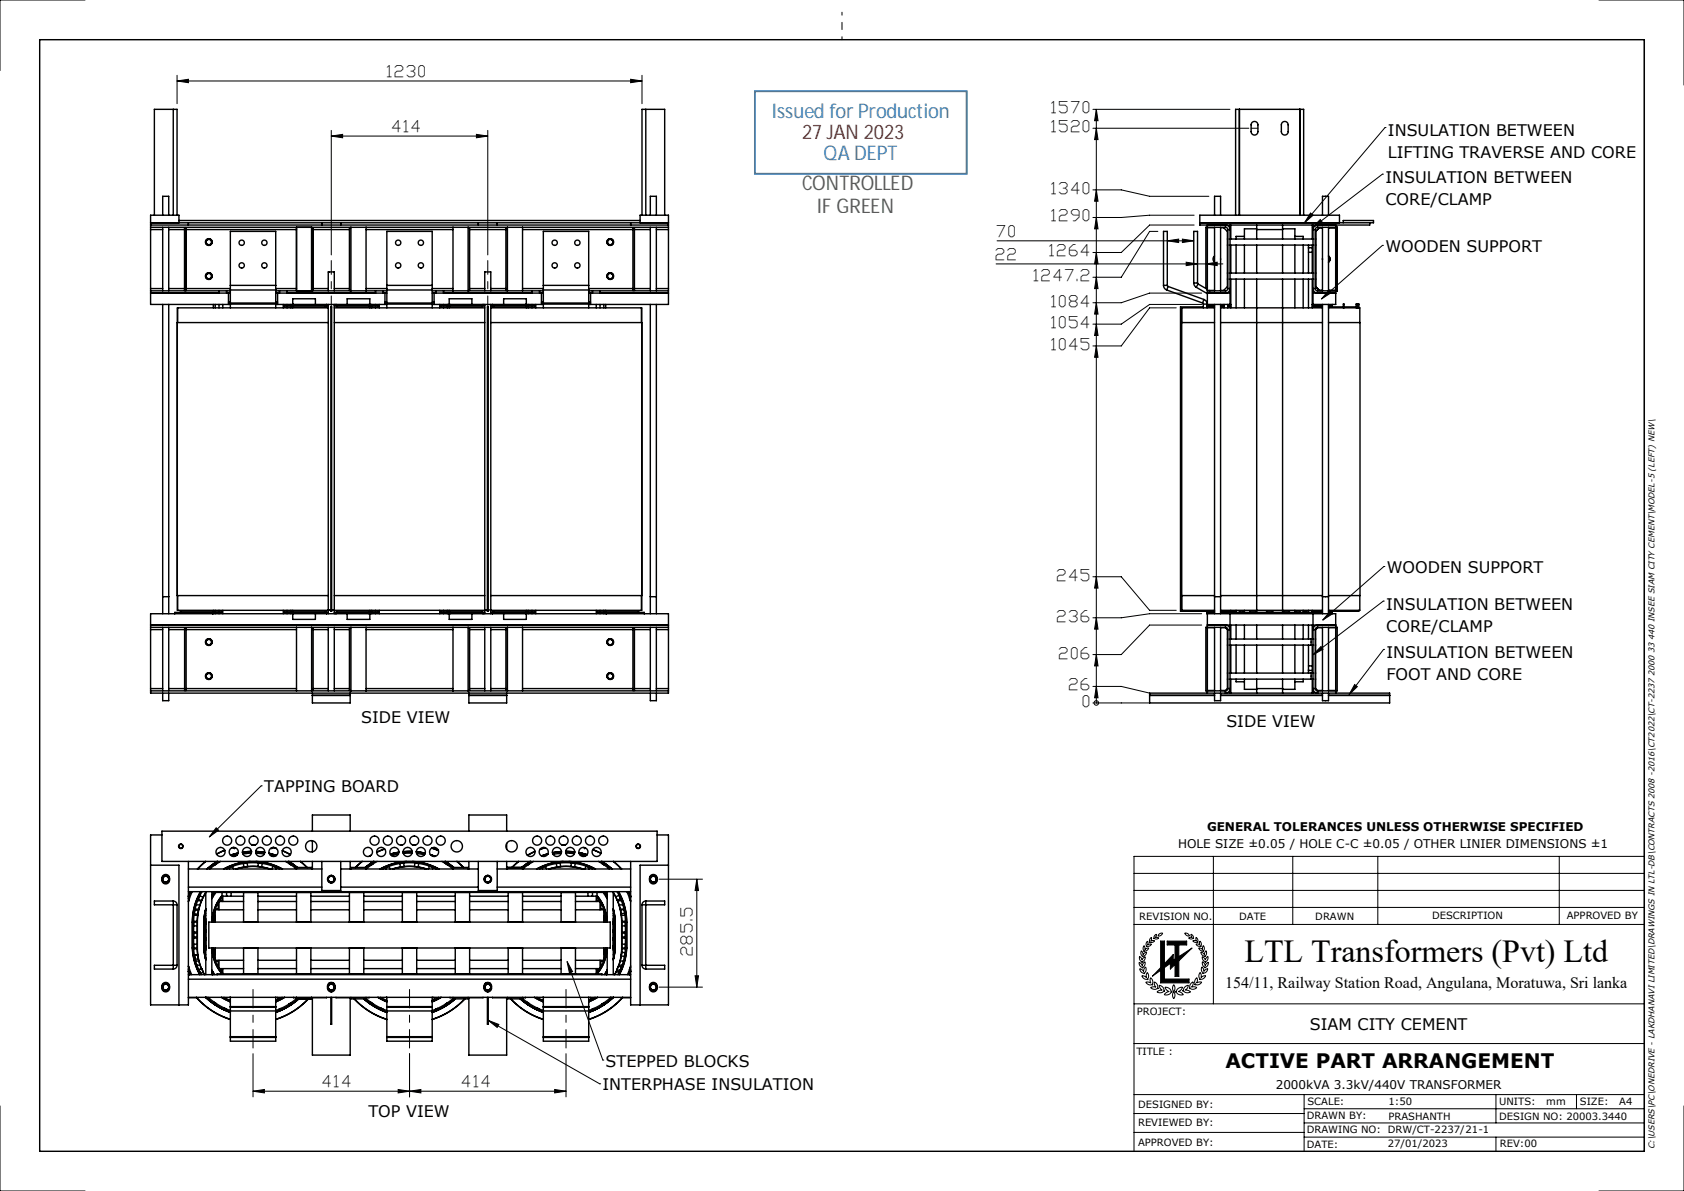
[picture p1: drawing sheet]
<svg xmlns="http://www.w3.org/2000/svg" width="297mm" height="210mm" viewBox="0 0 297 210" stroke-linecap="round" stroke-linejoin="round" font-family="sans-serif">
<g fill="none" stroke="#000" stroke-width=".18">
<path d="M15 0h-15v12.4M31.2 14.3l2-.3v.6zM31.2 13.3v5M31.2 14.3h82M111.2 14l2 .3-2 .3zM113.2 13.3v5M192.8 19.3h24.1M193.4 19.3l.3 2h-.6zM193.4 19.3v104.6M282 0h15v15M290 7v196M58.4 24l2-.3v.6z"/>
<path d="M58.4 23v21.9M58.4 24h27.6M84 23.7l2 .3-2 .3zM86 23v21.9M192.8 33.5h5l5 1.1h10.4M192.8 22.6h27.5M193.4 38.3l.3 2h-.6zM193.4 33.5l.3 2h-.6zM193.4 22.6l.3 2h-.6zM210.6 39.7h-7.8l-5 4.8h-5M210.6 37.9h-7.8l-5 .4h-5M231.1 37.6l.5 .3-1.5 1.4z"/>
<path d="M232.8 38.7l.4 .5-1.8 1zM243.8 30.7h.1M243.8 30.7l-12.4 9.5M244.3 22.5h.1M244.3 22.5l-14.2 16.8M175.7 46.5h40M175.9 42.5h34.6M193.4 57.2l.3 2h-.6zM193.4 53.4l.3 2h-.6zM193.4 48.9l.3 2h-.6zM193.4 44.5l.3 2h-.6zM204.2 40.8h-1.4l-5 8.1h-5"/>
<path d="M205.9 42.5l2-.3v.6zM207.4 54.3h-4.6l-5 6.7h-5M208.5 42.2l2 .3-2 .3zM209.2 46.2l2 .3-2 .3zM211.9 53.7h-9.1l-5 3.5h-5M211.9 51.7h-9.1l-5 1.7h-5M212.7 46.5l2-.3v.6zM234.4 51.2l.4 .4-1.7 1.1zM243.8 43.3h.1M243.8 43.3l-10.7 9.4M193.4 61l.3 2h-.6zM244.1 99.9h.1"/>
<path d="M244.1 99.9l-10.8 9.4M192.8 101.7h5l5 5.9h4.6M193.4 115.4l.3 2h-.6zM193.4 108.9l.3 2h-.6zM193.4 101.7l.3 2h-.6zM211.9 110.2h-9.1l-5 5.2h-5M211.9 108.2h-9.1l-5 .7h-5M233 114l.3 .5-1.7 .9zM234.6 107.8l.4 .4-1.7 1.1zM244 106h.1M244 106l-12.4 9.4M244 114.5h.1"/>
<path d="M244 114.5l-6.1 8M46.1 138.6h.1M46.1 138.6l-9.2 9M192.8 121h5l5 1.2M192.8 123.9h10M193.4 121l.3 2h-.6zM193.4 123.9h.1M238.9 120.7l.5 .4-1.5 1.4zM38.1 146l.4 .4-1.6 1.2zM116.2 155h7.7M122.9 155l.3 2h-.6zM122.9 155v19.1"/>
<path d="M200 157h90M200 154h90M214 151v26M228 151v12M243 151v12M275 151v12M290 151h-90v52M86.1 179.9l1.9 .7-.3 .6zM86.1 179.9l19.7 11.2M100 169.6l1 1.7-.6 .2zM100 169.6l6.3 17.3M116.2 174.1h7.7"/>
<path d="M122.6 172.1h.6l-.3 2zM200 177h90M200 163h90M200 160h90M200.9 169.7l.6 .6 .1-.4 .3-.3a.94 .94 0 0 1-.4 1.1 .97 .97 0 0 1-.6-1zM201 168.6l.4 .7 .2-.4 .4-.2a.9 .9 0 0 1-.6 .9 .93 .93 0 0 1-.4-1zM201 170.8l.4 .2 .3 .3 .1-.4 .2-.4a.97 .97 0 0 1-.2 1.2 1.01 1.01 0 0 1-.8-.9zM201.3 167.6l.3 .7 .3-.3 .3-.1a.86 .86 0 0 1-.7 .8 .89 .89 0 0 1-.2-1.1zM201.4 172l.4 .1 .4 .3v-.5l.1-.4a1.01 1.01 0 0 1 .1 1.2 1.05 1.05 0 0 1-1-.7zM201.8 166.7l.1 .7 .3-.2h.4a.82 .82 0 0 1-.9 .5 .86 .86 0 0 1 .1-1zM202.1 173.2h.4l.5 .1-.2-.4 .1-.5a1.05 1.05 0 0 1 .3 1.3l-.1-.1a.81 .81 0 0 1-1-.4zM202.3 166l.2 .2-.1 .4 .3-.1h.4a.79 .79 0 0 1-.9 .4l-.1-.5z"/>
<path d="M203 165.4l.1-.1-.1 .6h.6a.47 .47 0 0 1-.8 .2l-.1-.4zM203.5 165.4a.45 .45 0 0 0 .8 0l-.6-.1 .3-.6a.55 .55 0 0 0-.5 .7M203.6 173.1a1.08 1.08 0 0 1 .6 1.2h-.1a.84 .84 0 0 1-1.2-.2l.5-.1 .5 .1-.3-.5zM204.4 164.7l.7-.2a.69 .69 0 0 1-.9 .5zM204.4 173.7a1.12 1.12 0 0 1 1 1.1l-.1-.1a.87 .87 0 0 1-1.3 .2l.5-.3h.5l-.4-.4zM204.7 165.9h.7v4l1.5-1.6v1l.3-.2v-2.5h-1.3v-.7h3.4v.7h-1.4v2.1l2.3-1.5-2.3 2.2v2.8h-.7v-2.1l-.8 .8v-1l-1 .7v2h4.3v.7h-5v-2.2l-1.4 1 1.4-1.5zM205.5 174.1a.92 .92 0 0 1 1 .7h.2a1.04 1.04 0 0 1-1.4 .6l.4-.4 .5-.2a1.13 1.13 0 0 1-.7-.7zM207 173.6a1 1 0 0 1 0 1.3 1 1 0 0 1 0-1.3zM207 174.9a1 1 0 0 1 0 1.2 1 1 0 0 1 0-1.2zM207.7 174.4l.4-.3h.5a1.13 1.13 0 0 1-.8 .7l.5 .2 .4 .4a1.04 1.04 0 0 1-1.3-.6h.1zM208.9 164.5a.64 .64 0 0 1 .8 .5l-.4-.1zM209 174l.6-.3-.2 .5-.4 .4h.5l.5 .3a.87 .87 0 0 1-1.2-.2l-.2 .1v-.2h.1l.1-.3z"/>
<path d="M210 164.7a.62 .62 0 0 1 .5 .8l-.1-.1a.45 .45 0 0 1-.7 0l.6-.1zM210.1 173.4l.3-.3v.5l-.3 .5 .5-.1 .5 .1a.95 .95 0 0 1-1.3 .1zM210.9 166.5h.4l.3 .1v-.7a.69 .69 0 0 1 .1 1v-.1a.61 .61 0 0 1-.8-.3zM210.9 165.3a.66 .66 0 0 1 .3 .9l-.1-.1a.47 .47 0 0 1-.7-.2h.6zM211 172.5l.1-.1 .1 .3-.2 .6 .5-.1h.4a.91 .91 0 0 1-1.2 .4l.1-.1-.1-.5zM211.4 167.1l.4 .1 .3 .2 .1-.7a.72 .72 0 0 1 0 1h-.1a.64 .64 0 0 1-.7-.6zM211.7 171.5l.2 .4-.1 .5 .4-.3 .4-.1a.88 .88 0 0 1-1 .7v-.1a.78 .78 0 0 1 .1-1.1zM211.8 167.9l.4 .1 .2 .3 .3-.7a.75 .75 0 0 1-.3 1.1v-.1a.67 .67 0 0 1-.6-.7zM212 170.5l.2 .3 .1 .5 .3-.3 .4-.2a.85 .85 0 0 1-.9 .8l.1-.1a.75 .75 0 0 1-.2-1zM212 168.7l.4 .2 .2 .4 .4-.7a.78 .78 0 0 1-.5 1v-.1a.7 .7 0 0 1-.5-.8zM212.1 169.6l.3 .3 .1 .4 .6-.6a.82 .82 0 0 1-.7 .9l.1-.1a.73 .73 0 0 1-.4-.9zM0 195v15h15"/>
<path d="M44.6 192.4l2-.3v.6zM44.6 192.4h55.2M44.6 185.8v7.6M70.2 192.1l2 .3-2 .3zM72.2 185.8v7.6M72.2 192.4l2-.3v.6zM97.8 192.1l2 .3-2 .3zM99.8 185.8v7.6M105.8 191.1h.1M106.3 186.9h.1M200 196.3h30M200 199.7h30"/>
<path d="M200 193h90M200 184h90M230 198h60M230 193v10M230 195.5h60M263.8 193v5M278 193v2.5M297 195v15h-15M230 200.5h60M263.8 200.5v2.5"/>
<circle cx="193.4" cy="123.9" r=".4"/>
</g>
<path d="M148.5 7v-4.8" fill="none" stroke="#000" stroke-width=".18" stroke-dasharray="15.2 1.3 1.3 1.3" stroke-dashoffset="14.7"/>
<g fill="none" stroke="#000" stroke-width=".25">
<path d="M7 7h283v196h-283zM30.6 19.3h.6v18.6M30.6 19.3h-3.4v18.6M30.6 19.3v18.6M113.9 19.3h-.7v18.6M113.9 19.3v18.6M113.9 19.3h3.3v18.6M218.6 19.3h.1M218.6 19.3v18.6M26.6 39.3h91.3M26.6 39.7h91.3M28.7 37.9v-3.3h1.1v3.3"/>
<path d="M31.6 39.3v-1.4h-5v2.2M31.6 38.9h81.3M33.2 39.3v.4M56.8 39.3v.4M60.1 39.3v.4M84.4 39.3v.4M87.7 39.3v.4M111.2 39.3v.4M112.9 39.3v-1.4h5v2.2M114.7 37.9v-3.3h1.1v3.3M211.6 39.3h30.6v-.4h-5.3v.4M212.9 39.7v11.5h1.3"/>
<path d="M214.2 37.9v-3.3h1.1v3.3M216.9 39.7v14M217.1 39.7v2.4M217.9 37.9v-18.6h12v18.6M220.9 21.6a.6 .6 0 0 1 .6-.1 .6 .6 0 0 1 .4 .5v1.2a.6 .6 0 0 1-.6 .6 .6 .6 0 0 1-.6-.6v-1.3zM221.6 39.7v2.4M226.2 21.6a.6 .6 0 0 1 .6-.1 .6 .6 0 0 1 .4 .5v1.2a.6 .6 0 0 1-.6 .6 .6 .6 0 0 1-.6-.6v-1.3zM226.2 39.7v2.4M229.3 37.9v-18.6v18.6M231.4 39.7v2.4M231.6 39.7v14M233.2 37.9v-3.3h1.1v3.3"/>
<path d="M235.6 39.7v14h-4.2M236.2 39.3v-1.4h-24.6v1.8h30v-.4M26.6 50.9v.4M26.6 40.1v.4M26.6 51.3v2.4h14M26.6 40.5v10.4M26.6 51.3h14M26.6 51.7h14M26.6 40.1h91.3M26.6 50.9h2.1M26.6 40.5h2.1M28.7 53.7v54.5"/>
<path d="M28.7 40.1v11.2M29.8 40.1v11.2M29.8 50.9h2.8M29.8 40.5h2.8M29.8 53.7v54.5M31.3 56.9v48.1M31.3 56.9h.1M31.3 56.9h26.6M31.3 54.3v2.6M31.3 54.3h.1M31.3 54.3h26.6M32.6 40.1h.2v11.1h-.2z"/>
<path d="M32.8 50.9h7.8M32.8 40.5h19.5M37.6 53.7v.6M38 53.7v.6M38.6 51.3v.4M38.6 53.7v.6M39.3 53.7v.6M40 51.3v.4M40.3 51.7v2M40.3 53.3h.3M40.6 50.3v.8M40.6 53.4v.2"/>
<path d="M40.6 50.3h8M40.6 50.3v-9.5h8v9.5M40.6 51.1h8M40.6 53.4h8M40.6 53.6h8M40.6 51.1v2.3M40.6 53.6v.7M48.6 50.3v.8M48.6 53.4v.2M48.6 53.7h19.6M48.6 51.1v2.3M48.6 53.6v.7"/>
<path d="M48.6 51.3h19.6M48.6 51.7h19.6M48.6 53.3h.4M48.6 50.9h3.7M49 51.7v2M49.3 51.3v.4M50 53.7v.6M50.6 51.3v.4M50.6 53.7v.2M50.6 54.2v.1M51.3 53.7v.2M51.3 54.2v.1"/>
<path d="M51.6 54.2v.1M51.8 53.7v.2M52.3 40.1v11.2M55 40.1v11.2M55 40.1h.2v11.1h-.2M55.2 50.9h2.7M55.2 40.5h6.4M55.6 53.7v-1h-4v1.2M57.4 53.9v.3h-7.3v-.3h7.8M57.6 53.7v.2M57.9 53.7v54.5M57.9 51.3v-3.4h1.1v3.4"/>
<path d="M58.4 54.1h.1v53.7h-.1zM59 50.9h2.6M59 56.9h26.5M59 54.3h26.5M59 53.7v54.5M59 53.9h7.8v.3h-7.4v-.3M59.3 53.7v.2M61.2 53.7v-1h4v1.2M61.9 40.1v11.2M61.9 40.1h-.3v11.1h.3M64.6 40.1v11.2M64.6 50.9h3.6"/>
<path d="M64.6 40.5h15.3M65.1 53.7v.2M65.2 54.2v.1M65.6 53.7v.2M65.6 54.2v.1M66.2 51.3v.4M66.2 53.7v.2M66.2 54.2v.1M66.9 53.7v.6M67.6 51.3v.4M67.9 51.7v2M67.9 53.3h.3"/>
<path d="M68.2 50.3v.8M68.2 53.4v.2M68.2 50.3h8M68.2 50.3v-9.5h8v9.5M68.2 51.1v2.3M68.2 53.6v.7M68.2 51.1h8M68.2 53.4h8M68.2 53.6h8M76.2 50.3v.8M76.2 53.4v.2M76.2 53.7h19.6"/>
<path d="M76.2 51.1v2.3M76.2 53.6v.7M76.2 51.3h19.6M76.2 51.7h19.6M76.2 53.3h.4M76.2 50.9h3.7M76.6 51.7v2M76.9 51.3v.4M77.6 53.7v.6M78.2 51.3v.4M78.2 53.7v.2M78.2 54.2v.1"/>
<path d="M78.9 53.7v.2M78.9 54.2v.1M79.2 54.2v.1M79.4 53.7v.2M79.9 40.1v11.2M82.6 40.1h.2v11.1h-.2M82.6 40.1v11.2M82.8 50.9h2.7M82.8 40.5h6.4M83.2 53.7v-1h-4v1.2M85 53.9v.3h-7.3v-.3h7.8M85.2 53.7v.2"/>
<path d="M85.5 53.7v54.5M85.5 51.3v-3.4h1.1v3.4M86 54.1h.1v53.7h-.1zM86.6 50.9h2.6M86.6 56.9h26.6M86.6 54.3h26.5M86.6 53.7v54.5M86.6 53.9h7.8v.3h-7.4v-.3M86.9 53.7v.2M88.8 53.7v-1h4v1.2M89.5 40.1h-.3v11.1h.3M89.5 40.1v11.2"/>
<path d="M92.2 40.1v11.2M92.2 50.9h3.6M92.2 40.5h19.4M92.7 53.7v.2M92.8 54.2v.1M93.2 53.7v.2M93.2 54.2v.1M93.8 51.3v.4M93.8 53.7v.2M93.8 54.2v.1M94.5 53.7v.6M95.2 51.3v.4"/>
<path d="M95.5 51.7v2M95.5 53.3h.3M95.8 50.3v.8M95.8 53.4v.2M95.8 50.3h8M95.8 50.3v-9.5h8v9.5M95.8 51.1h8M95.8 53.4h8M95.8 53.6h8M95.8 51.1v2.3M95.8 53.6v.7M103.8 50.3v.8"/>
<path d="M103.8 53.4v.2M103.8 51.1v2.3M103.8 53.6v.7M103.8 51.3h14.1M103.8 51.7h14.1M103.8 53.3h.4M103.8 50.9h7.8M104.2 51.7v2M104.5 51.3v.4M105.2 53.7v.6M105.8 51.3v.4M105.8 53.7v.6"/>
<path d="M106.5 53.7v.6M106.8 53.7v.6M111.6 40.1h.3v11.1h-.3zM111.9 50.9h2.8M111.9 40.5h2.8M113.1 54.3v2.6M113.1 54.3h.1M113.2 56.9v48.1M113.2 56.9h.1M114.7 53.7v54.5M114.7 40.1v11.2M115.8 40.1v11.2"/>
<path d="M115.8 50.9h2.1M115.8 40.5h2.1M115.8 53.7v54.5M117.9 50.9v.4M117.9 40.1v.4M117.9 51.3v2.4h-14.1M117.9 40.5v10.4M205.2 50.3a.87 .87 0 0 0 .6 .8M205.2 50.3h.7M205.2 50.3v-9.5h.7v9.5M205.8 51.1l6.3 2.3M205.9 50.3l.1 .2"/>
<path d="M206 50.5l-.2 .6M206 50.5l6.3 2.3M210.5 49.9l.2 .4 .3 .4M210.5 49.9v-9.1h.7v9.1M210.5 49.9h.7M211 50.7l1.9 1.1M211.2 49.9l.1 .2M211.3 50.1l-.3 .6M211.3 50.1l1.6 .9M212.1 53.4l.1 .2M212.2 54.1h-4v53.7h6M212.2 53.6h.7"/>
<path d="M212.2 53.6v.7M212.3 52.8a.87 .87 0 0 1 .6 .8M212.3 52.8l-.2 .6M212.9 53.7h4.2M212.9 54.1h1.3M212.9 53.9h1.3M212.9 53.6v.7M212.9 51.7h4M212.9 40.1h1.3M213.3 51.2l.1 .1M214.2 56.9h-5.8v48.1h5.8M214.2 54.3h-5.8v2.6"/>
<path d="M214.2 53.7v54.5M214.2 45.1a.67 .67 0 0 0 0 1.1M214.2 40.1v11.2M215.3 45.6v.1M215.3 40.1h.5l.7 .7v9.7l-.7 .7h-.5M215.3 40.1v11.2M215.3 56.9h17.9M215.3 54.3h17.9M215.3 54.1h.6M215.3 53.9h.6M215.3 53.7v54.5M215.9 53.7v.6"/>
<path d="M216.1 40.1v-.4a.8 .8 0 0 1 .8 .8h-.4M216.1 40.1l.3 .1 .1 .3M216.1 51.3h-3.2v2.4M216.1 40.1h-3.4v10.8M216.5 43.2h.1M216.5 42.1h.1M216.5 48.1h.1M216.5 49.2h.1M216.5 50.9h.4a.8 .8 0 0 1-.8 .8v-.4M216.5 50.9l-.1 .3-.3 .1M216.5 54.1h.6M216.5 53.9h.6"/>
<path d="M216.5 40.5v10.4M216.5 53.7v.6M216.9 43.2h14.7M216.9 42.1h14.7M216.9 48.1h14.7M216.9 49.2h14.7M217.1 43.2v4.9M217.1 49.2v5.1M218 43.2v4.9M218 49.2v5.1M219.5 43.2v4.9M219.5 49.2v5.1"/>
<path d="M219.5 41.7h-1.5v.4M221.6 40.5h4.6M221.6 43.2v4.9M221.6 49.2v58.8M221.6 40.3h-2.1v1.8M226.2 43.2v4.9M226.2 49.2v58.8M226.2 40.3h2.2v1.8M228.4 41.7h1.4v.4M228.4 43.2v4.9M228.4 49.2v5.1M229.8 43.2v4.9"/>
<path d="M229.8 49.2v5.1M230.8 43.2v4.9M230.8 49.2v5.1M230.8 44.5h.6M230.8 43.7h.6M231.4 54.1h1.8M231.4 53.9h1.8M231.4 43.2v4.9M231.4 49.2v5.1M231.6 51.7h4M232 50.9h-.4a.8 .8 0 0 0 .8 .8v-.4M232 50.9l.1 .3 .3 .1"/>
<path d="M232 43.2h.1M232 42.1h.1M232 48.1h.1M232 49.2h.1M232 40.5v10.4M232.4 40.1l-.3 .1-.1 .3M232.4 40.1v-.4a.8 .8 0 0 0-.8 .8h.4M232.4 40.1h3.4v11.2h-3.4M233.2 53.7v54.5M233.2 40.1h-.5l-.7 .7v9.7l.7 .7h.5M233.2 40.1v11.2M234.3 45.1a.67 .67 0 0 1 0 1.1"/>
<path d="M234.3 51.2h1.3M234.3 40.1h1.3M234.3 40.1v11.2M234.3 56.9h5.6v48.1h-5.6M234.3 54.3h5.5v2.6M234.3 54.1h2.6M234.3 53.7v54.5M235 53.7v.2h-.7M236.9 54.3v-.7h.1v.7M237 54.1h2.2M239.2 54.3v-.7h.1v.7M239.3 54.1h.1"/>
<path d="M239.5 53.6h-.1v.7M239.5 54.1h.1M239.5 53.6v.7M239.5 53.6h.2v.7M26.6 110.6v.4M26.6 110.6v-2.4h91.3v2.4M26.6 111v10.4M26.6 110.2h91.3M26.6 110.6h91.3M26.6 111h2.1M28.7 105.2h1.1M28.7 110.6v11.2"/>
<path d="M29.8 110.6v11.2M29.8 111h2.8M31.3 105h.1M31.3 105h26.6M31.3 105v2.6M31.3 107.6h.1M31.3 107.6h26.6M31.8 108v-.3h7.4v.3h-8.4v.2M32.6 110.7h.2v11h-.2zM32.8 111h19.5M37.5 108v.2M37.6 107.6v.1"/>
<path d="M37.6 108v.2M38 107.6v.1M38 108v.2M38.6 107.6v.1M38.6 108v.2M39.3 107.6v.6M50 107.6v.6M50.6 107.6v.1M50.6 108v.2M51.3 107.6v.1M51.3 108v.2M51.6 107.6v.1"/>
<path d="M51.6 108v1.2h4v-1M51.8 108v.2M52.3 110.6v11.2M55 110.7h.2v11h-.2M55 110.6v11.2M55.2 111h2.7M57.4 108v-.3h-7.3v.3h7.8M57.6 108v.2M57.9 107.5h.5M57.9 110.6v11.2M58.5 107.5h.5M59 107.6h26.5"/>
<path d="M59 110.6v11.2M59 108h7.8v-.3h-7.4v.3M59 111h2.6M59 105h26.5M59.3 108v.2M61.9 110.7h-.3v11h.3M61.9 110.6v11.2M64.6 110.6v11.2M64.6 111h15.3M65.1 108v.2M65.2 107.6v.1M65.2 108v1.2h-4v-1"/>
<path d="M65.6 107.6v.1M65.6 108v.2M66.2 107.6v.1M66.2 108v.2M66.9 107.6v.6M77.6 107.6v.6M78.2 107.6v.1M78.2 108v.2M78.9 107.6v.1M78.9 108v.2M79.2 107.6v.1M79.2 108v1.2h4v-1"/>
<path d="M79.4 108v.2M79.9 110.6v11.2M82.6 110.7h.2v11h-.2M82.6 110.6v11.2M82.8 111h2.7M85 108v-.3h-7.3v.3h7.8M85.2 108v.2M85.5 107.5h.5M85.5 110.6v11.2M86.1 107.5h.5M86.6 107.6h26.5M86.6 110.6v11.2"/>
<path d="M86.6 108h7.8v-.3h-7.4v.3M86.6 111h2.6M86.6 105h26.6M86.9 108v.2M89.5 110.7h-.3v11h.3M89.5 110.6v11.2M92.2 110.6v11.2M92.2 111h19.4M92.7 108v.2M92.8 107.6v.1M92.8 108v1.2h-4v-1M93.2 107.6v.1"/>
<path d="M93.2 108v.2M93.8 107.6v.1M93.8 108v.2M94.5 107.6v.6M105.2 107.6v.6M105.8 107.6v.1M105.8 108v.2M106.5 107.6v.1M106.5 108v.2M106.8 107.6v.1M106.8 108v.2M107 108v.2"/>
<path d="M111.6 110.7h.3v11h-.3zM111.9 111h2.8M112.6 108v-.3h-7.3v.3h8.3v.2M113.1 105v2.6M113.1 107.6h.1M113.2 105h.1M114.7 105.2h1.1M114.7 110.6v11.2M115.8 110.6v11.2M115.8 111h2.1M117.9 110.6v.4M117.9 111v10.4"/>
<path d="M208.4 105v2.6h5.8M212.9 110.2h22.7M212.9 110.7h1.3M212.9 108.2v14M214.2 105.2h1.1M214.2 108h-1.3v.2h22.7v14M214.2 110.6v11.2M215.3 107.6h17.9M215.3 107.8h1.8M215.3 110.7h.8l.4 .3v10.4l-.4 .3h-.8M215.3 108h17.9M215.3 110.6v11.2"/>
<path d="M215.3 105h17.9M216.1 110.6v-.4a.8 .8 0 0 1 .8 .8h-.4M216.1 110.6l.3 .1 .1 .3M216.1 110.6h-3.4v11.2h3.4M216.5 113.7h.1M216.5 112.7h.1M216.5 118.7h.1M216.5 119.7h.1M216.5 111v10.4M216.9 112.7h14.7M216.9 118.7h14.7M216.9 108.2v14"/>
<path d="M217.1 107.6v.4M217.1 110.2v2.5M217.1 113.7v5M217.1 119.7v2.5M217.4 108v-.3h.5v.3M218 119.7v.5h1.5M218 107.6v.4M218 110.2v2.5M218 113.7v5M218.6 108v-.3h.7v.3M219.5 119.7v1.8h2.1M219.5 107.6v.4"/>
<path d="M219.5 110.2v2.5M219.5 113.7v5M220.4 108v-.3h1.1v.3M221.6 110.2v2.5M221.6 113.7v5M221.6 119.7v2.5M223.4 108v-.3h1.1v.3M226.2 110.2v2.5M226.2 113.7v5M226.2 119.7v2.5M226.3 108v-.3h1.1v.3M228.4 119.7v1.8h-2.2"/>
<path d="M228.4 107.6v.4M228.4 110.2v2.5M228.4 113.7v5M228.5 108v-.3h.7v.3M229.8 119.7v.5h-1.4M229.8 107.6v.4M229.8 110.2v2.5M229.8 113.7v5M230 108v-.3h.4v.3M230.8 107.6v.4M230.8 110.2v2.5M230.8 113.7v5"/>
<path d="M230.8 117.4h.6M230.8 118.2h.6M231.2 112.7v1M231.2 118.7v1M231.4 107.8h1.8M231.4 107.6v.4M231.4 110.2v2.5M231.4 113.7v5M231.4 119.7v2.5M231.6 113.7h-14.7M231.6 119.7h-14.7M231.6 108.2v14"/>
<path d="M232 113.7h.1M232 112.7h.1M232 118.7h.1M232 119.7h.1M232 111v10.4M232.4 110.6v-.4a.8 .8 0 0 0-.8 .8h.4M232.4 110.6l-.3 .1-.1 .3M232.4 110.6h3.4v11.2h-3.4M233.2 105.2h1.1M233.2 110.7h-.8l-.4 .3v10.4l.4 .3h.8M233.2 110.6v11.2M234.3 110.7h1.3"/>
<path d="M234.3 108h.7v.2M234.3 110.6v11.2M239.6 107.6v.2h-5.3M239.8 105v2.6h-5.5M26.6 121.4v.4M26.6 121.8v.4h91.3v-.4M26.6 121.8h91.3M26.6 121.4h2.1M28.7 122.2v1.3h1.1v-1.3M29.8 121.4h2.8M32.8 121.4h19.5M55.1 122.2v1.7h6.7v-1.7"/>
<path d="M55.1 122.6h6.7M55.2 121.4h2.7M59 121.4h2.6M64.6 121.4h15.3M82.7 122.6h6.7M82.7 122.2v1.7h6.7v-1.7M82.8 121.4h2.7M86.6 121.4h2.6M92.2 121.4h19.4M111.9 121.4h2.8M114.7 122.2v1.3h1.1v-1.3M115.8 121.4h2.1"/>
<path d="M117.9 121.4v.4M202.8 122.2h42.3v1.7h-42.3zM202.8 122.6h11.4M212.9 121.7h1.3M214.2 122.2v1.3h1.1v-1.3M215.3 122.6h17.9M216.5 121.4h.4a.8 .8 0 0 1-.8 .8v-.4M216.5 121.4l-.1 .3-.3 .1M221.6 121.4h4.6M232 121.4l.1 .3 .3 .1M232 121.4h-.4a.8 .8 0 0 0 .8 .8v-.4M233.2 122.2v1.3h1.1v-1.3"/>
<path d="M234.3 122.6h10.8M234.3 121.7h1.3M26.6 152.6h5v24.6M28.6 147.2h-2v30h6.6v-25.3M28.6 146.6h87.3v5.3h-87.3zM28.8 154.4a.74 .74 0 0 1 .9 0 .74 .74 0 0 1 .2 .9 .7 .7 0 0 1-.9 .5 .7 .7 0 0 1-.4-.9zM30.6 159.5h.1M30.6 158.9a.67 .67 0 0 1 .6 .6M30.6 158.9v12M30.6 158.9h-3.4v.6h4M31.2 159.5v10.7M33.2 158.5h.2l-.1 .4"/>
<path d="M33.2 158.9h.1M33.2 157.2h78M33.2 153.2h23.6M33.2 158.4h.2M33.2 156.4h23.6M33.6 157.2l-.4 .8M33.6 157.2l-.4 .9M33.9 157.2l-.7 1.8M34.6 159.6h.7M34.8 158.8h.7M35.4 157.2a10.7 10.7 0 0 0-1.5 5.4v4.6a10.7 10.7 0 0 0 1.3 4.7M35.4 157.2a10.7 10.7 0 0 0-1.5 5.4v4.6a10.7 10.7 0 0 0 1.4 4.7"/>
<path d="M35.5 158.8l-.5 1.8M35.6 157.2a10.5 10.5 0 0 0-1.5 5.4M35.8 158.2l-.6-.3-.1 .3-.1 .3 .5 .3M35.8 158.2l-.3 .6M36.2 151.9l-1.4 1.3M36.3 157.4a9.8 9.8 0 0 0-1.5 5.2v4.6a9.4 9.4 0 0 0 1.3 4.7M36.3 157.3l-.5 .9M36.3 157.2v14.7M36.3 151.9l-1.4 1.3M37.4 157.2v5.4M37.4 158.4h.1M37.5 157.7v.5"/>
<path d="M37.7 152.3l.3-.2 .2 .2-.4 .3zM37.8 157.2l-.4 .7M37.9 157.2l-.5 .7M38 157.2l.1 .1 .1-.1-.8 1.3M38.3 159.6h.2v.7h-.5M38.3 157.2v.2h67.9v-.2M38.3 151.9l-1.8 1.3M38.4 151.9l-1.8 1.3M38.9 151.9l-1.9 1.3M39 158.4h.2v.4h-.5M39.2 157.9a7.2 7.2 0 0 0-1.8 4.7M39.2 158a7.2 7.2 0 0 0-1.7 4.6"/>
<path d="M39.2 157.4v.6h3.8M39.3 159v-1a7 7 0 0 0-1.7 4.6M39.5 153.2a10.7 10.7 0 0 1 10.3 0M39.6 149.9l-1.4 .7M39.9 153.2a10.5 10.5 0 0 1 9.4 0M40 157.4v.6M40.5 153.2l-.1-.2 .6-.2 .2 .4M40.8 157.4v.6M41.2 149.4l-.3 .1M41.3 150.6l.4-.1 .1 .3-.4 .1zM41.7 153.2a9.8 9.8 0 0 1 5.8 0M41.8 150.8l-.8 .2"/>
<path d="M42 150.4l-1.3 .4M43 159h-4.4v1.4M43 157.4v5.2M43 152.9l-1.4 .3M43.3 150.2h.4v.3h-.3zM43.7 152.8l-.1-.6h-.3h-.4l.1 .7M43.7 152.8l-.7 .1M44.1 151.9a10.7 10.7 0 0 0-4.7 1.3M44.3 150.4l-1.5 .2M44.4 150.1l-1.6 .2M44.4 150.2l-1.6 .1M44.4 148.9h.7"/>
<path d="M44.4 149h.6M45.1 150.2l1.6 .1M45.1 150.1l1.6 .2M45.1 150.4l1.5 .2M45.1 151.9a10.7 10.7 0 0 1 4.7 1.3M45.4 150.2h.4l-.1 .3-.4-.1zM45.5 159h6.8M45.5 158h6.8M45.5 157.4v5.2M45.5 152.8l.1-.6h.3h.3v.7M45.5 152.8h-1.8M45.5 152.8l.7 .1"/>
<path d="M46.2 152.9l1.5 .3M47.5 150.5l1.2 .3M47.9 149.5v.1v-.1M48 153.2l.2-.5 .6 .3-.1 .2M48.1 149.4l.7 .2M48.2 149.4l.5 .2M48.7 150.9l-1.2-.4 .3 .1-.1 .2 .6 .2M49.8 150l1.4 .7M50.3 151.9l2 1.3v-.2h2.7v.2M50.9 151.9l1.5 1.1M51.1 152l.3 .2-.1 .3-.3-.2zM52.3 157.4v5.2"/>
<path d="M53 151.9l1.1 1.1M53 151.9l1.2 1.1M54.8 159h6.8M54.8 158h6.8M54.8 157.4v5.2M55.1 146.6v-2.9h6.7v2.9M55.1 148.2v2M55.1 151.9v1.3M56.8 151.9v5.1h3.3v-5.1M58.4 154.4a.6 .6 0 0 0-.6 .6 .6 .6 0 0 0 .6 .6M58.4 154.4v.1M58.4 155.5v.2"/>
<path d="M58.5 154.4a.6 .6 0 0 1 .5 .6 .6 .6 0 0 1-.5 .6M58.5 154.4v.1M58.5 155.5v.2M60.1 153.2h24.3M60.1 156.4h24.3M61.6 157.4v5.2M61.8 151.9v1.3M63.8 151.9l-1.1 1.1M63.9 151.9l-1.2 1.1M64.2 159h6.8M64.2 158h6.8M64.2 157.4v5.2"/>
<path d="M65.3 152.3l.3-.2 .2 .2-.4 .3zM65.3 150.9h.1M65.5 150.8l-.4 .2M65.9 151.9l-1.5 1.1M66 151.9l-1.5 1.1M66.5 151.9l-1.9 1.3v-.2h-2.7v.2M67.1 153.2a10.7 10.7 0 0 1 10.3 0M67.5 153.2a10.5 10.5 0 0 1 9.4 0M67.8 149.7l-1.4 .6M68.1 153.2l-.1-.2 .6-.2 .2 .4M69.3 153.2a9.8 9.8 0 0 1 5.8 0M70.3 150.6l-1.2 .2h.3l-.1-.3-.4 .1 .1 .2"/>
<path d="M70.4 150.3l-1.5 .3 1.5-.3M70.6 152.9l-1.4 .3M70.9 149h-.2M71 157.4v5.2M71.3 152.8l-.1-.6h-.3h-.4l.1 .7M71.3 152.8l-.7 .1M71.7 151.9a10.7 10.7 0 0 0-4.7 1.3M72.7 150.1l-1.6 .1M72.7 150.2h-1.6h.2v.3h-.2l1.6-.1M72.7 148.9l.6 .1M72.7 151.9a10.7 10.7 0 0 1 4.7 1.3M72.8 149h.4"/>
<path d="M73.1 152.8l.1-.6h.3h.3v.7M73.1 152.8h-1.8M73.1 152.8l.7 .1M73.4 150.2l1.6 .3-.1 .1M73.4 150.2l1.6 .2M73.5 150.5l1.4 .2M73.5 159h6.8M73.5 158h6.8M73.5 157.4v5.2M73.8 152.9l1.5 .3M75.6 153.2l.2-.5 .6 .3-.1 .2M75.9 150.7l.9 .3"/>
<path d="M76 150.7l.7 .3M76.1 149.5l1.2 .5M76.2 149.5l1.1 .4M77.9 151.9l2 1.3v-.2h2.7v.2M78.5 151.9l1.5 1.1M78.7 152l.3 .2-.1 .3-.3-.2zM80.3 157.4v5.2M80.6 151.9l1.1 1.1M80.6 151.9l1.2 1.1M82.7 146.6v-2.9h6.7v2.9M82.7 151.9v1.3M82.8 157.4v5.2"/>
<path d="M82.8 159h6.8M82.8 158h6.8M84.4 151.9v5.1h3.3v-5.1M86 154.4a.6 .6 0 0 0-.6 .6 .6 .6 0 0 0 .6 .6M86 154.4v.1M86 155.5v.2M86.1 154.4a.6 .6 0 0 1 .5 .6 .6 .6 0 0 1-.5 .6M86.1 154.4v.1M86.1 155.5v.2M87.7 153.2h23.5M87.7 156.4h23.5M89.4 148.7v1"/>
<path d="M89.4 151.9v1.3M89.6 157.4v5.2M91.4 151.9l-1.1 1.1M91.5 151.9l-1.2 1.1M92.2 157.4v5.2M92.2 159h6.8M92.2 158h6.8M92.9 152.3l.3-.2 .2 .2-.4 .3zM93.5 151.9l-1.5 1.1M93.6 151.9l-1.5 1.1M94.1 151.9l-1.9 1.3v-.2h-2.7v.2M94.4 150.1l-1.4 .7"/>
<path d="M94.7 153.2a10.7 10.7 0 0 1 10.3 0M95.1 153.2a10.5 10.5 0 0 1 9.4 0M95.7 153.2l-.1-.2 .6-.2 .2 .4M96.1 149.5l-.8 .2M96.2 149.5l-1 .3M96.6 150.7v-.1l-1.1 .3M96.6 150.6l-1.1 .3M96.9 153.2a9.8 9.8 0 0 1 5.8 0M98.2 152.9l-1.4 .3M98.5 150.2h.4v.3h-.3zM98.9 152.8l-.1-.6h-.3h-.4l.1 .7M98.9 152.8l-.7 .1"/>
<path d="M99 157.4v5.2M99 150.4l-1.5 .2M99 150.1l-1.6 .3M99 150.2l-1.6 .2M99.3 151.9a10.7 10.7 0 0 0-4.7 1.3M99.7 149h-.5M99.8 148.9l-.7 .1M99.8 150.2l1.6 .1M99.8 150.1l1.6 .1M99.8 150.4l1.5 .1M100.3 151.9a10.7 10.7 0 0 1 4.7 1.3M100.6 150.2h.4l-.1 .3-.4-.1z"/>
<path d="M100.7 152.8l.1-.6h.3h.3v.7M100.7 152.8h-1.8M100.7 152.8l.7 .1M101.4 152.9l1.5 .3M101.5 159h4.3v1.4M101.5 157.4v5.2M102.2 150.7l1.1 .2M102.6 150.5l.4 .1-.1 .2-.4-.1zM103.2 153.2l.2-.5 .6 .3-.1 .2M103.5 150.7l-1.4-.4 1.4 .4M103.7 157.4v.6M104.5 157.4v.6"/>
<path d="M104.5 149.8l1.5 .7M104.5 149.8l1.5 .6M105.2 159v-1a7 7 0 0 1 1.7 4.6M105.3 157.9a7.2 7.2 0 0 1 1.7 4.7 7.5 7.5 0 0 0-1.7-4.6M105.3 157.4v.6h-3.8M105.4 158.4h-.1v.4h.5M105.5 151.9l2 1.3M106.1 151.9l1.8 1.3M106.2 159.6h-.2v.7h.5M106.3 152l.3 .2-.1 .3-.3-.2zM106.5 157.2l-.2 .1-.1-.1 .9 1.3M106.6 157.2l.5 .7"/>
<path d="M107 157.7v.5M107 158.4h.1M107.1 157.2v5.4M108.2 151.9l1.4 1.3M108.2 157.4a9.8 9.8 0 0 1 1.4 5.2M108.2 157.3l.4 .8M108.2 157.2v14.7M108.6 158.1l.6-.2 .1 .3 .2 .3-.6 .2M108.6 158.1l.3 .6M108.8 157.2a10.5 10.5 0 0 1 1.5 5.4M108.9 158.7l.5 1.8M108.9 158.8h.7"/>
<path d="M109.1 157.2a10.7 10.7 0 0 1 1.4 5.4v4.6a11.4 11.4 0 0 1-1.3 4.7 10.7 10.7 0 0 0 1.3-4.7v-4.6a10.7 10.7 0 0 0-1.4-5.4M109.2 159.6h.7M110.6 157.2l.6 1.8M110.9 157.2l.3 .9M110.9 157.2l.3 .8M111 158.4h.1M111.2 158.8h.1M111.2 158.3l-.2 .1 .2 .3M113.2 159.5v10.7M113.9 159.5h.1M113.9 158.9a.67 .67 0 0 0-.7 .6M113.9 158.9v12"/>
<path d="M113.9 158.9h3.3v.6h-4M114.8 154.4a.74 .74 0 0 1 .9 0 .74 .74 0 0 1 .2 .9 .7 .7 0 0 1-.9 .5 .7 .7 0 0 1-.4-.9zM115.9 147.2h2v30h-6.7v-25.3M117.9 152.6h-5v24.6M28.8 173.4a.74 .74 0 0 1 .9 0 .74 .74 0 0 1 .2 1 .7 .7 0 0 1-.9 .4 .7 .7 0 0 1-.4-.9zM30.6 170.2h.1M31.2 170.2a.67 .67 0 0 1-.6 .7M31.2 170.2h-4v.7h3.4M33.2 170.3l.6 1.6M33.2 171.3l.3 .6M33.2 171.2l.3 .7M33.2 171.9h78"/>
<path d="M33.2 175.9h78M33.2 175.9h1.5M33.2 170.9h.2M33.2 172.7h78M33.3 170.4l.1 .4h-.2M33.3 170.4h-.1M33.3 171.4h.3M34.1 167.1a10.5 10.5 0 0 0 1.4 4.8M34.1 162.6v4.5M34.1 162.6h.7M34.1 163.3h.7M34.1 166.5h.7"/>
<path d="M34.1 167.1h.7M34.1 164.5h.7M34.1 165.2h.7M34.1 165.4h.7M34.1 164.3h.7M34.1 162.5h.7M34.2 167.3h.6M34.2 161.4h.7M34.3 168.4h.6M34.4 160.3h.7M34.5 169.5h.6M34.6 175.9a13.4 13.4 0 0 0 6 3.9"/>
<path d="M34.7 175.9a13.3 13.3 0 0 0 5.9 3.8M34.7 170.2h.6M34.8 167.2l.1 1.2M34.8 162.6v4.6M34.9 168.4l-.6 .1 .1 .7 .6-.1M34.9 168.4l.1 .7M34.9 161.2l-.1 1.4M35 169.1l.5 1.7M35 160.6l-.6-.2-.1 .4v.3l.6 .1M35 160.6l-.1 .6M35 170.9h.3M35.1 171l.5-.2 .3 .6-.5 .2z"/>
<path d="M35.2 171.4h.1M35.8 171.4l.2 .5M36 166.9l.3 2.4-.3-2.2M36 166.9h.1M36 167.1h.3v.5M36 162.6v4.5M36 166.9l.3 2.2v-.3M36 166.7h.3M36 163h.3M36 165.8h.3M36 165.4h.3M36 164.4h.3"/>
<path d="M36 164h.3M36 162.5h.3M36 167.3h.3M36.1 161.4h.2M36.1 168.4h.2M36.3 175.9a12.2 12.2 0 0 0 4.3 2.6M36.3 162v.6h-.3M36.3 160.2l-.3 2.4M36.3 160.4l-.3 1.7v5M36.3 160.6l-.1 .4h.1M36.3 175.9a12.1 12.1 0 0 0 4.3 2.6M36.3 175.9h.1"/>
<path d="M36.4 175.9h.1M36.4 175.9h.4M36.5 175.9h-.1M36.7 175.9a11.9 11.9 0 0 0 3.9 2.3M36.8 162.6h70.8v4.6h-70.8zM37.4 171l.5 .9M37.4 171.6l.1 .3zM37.4 171.5l.2 .4M37.4 167.2v4.7M37.4 171.4h.2M37.4 167.2a6.9 6.9 0 0 0 1.8 4.5M37.5 167.2a6.8 6.8 0 0 0 1.7 4.5"/>
<path d="M37.5 171.4v.3M37.6 167.2a6.7 6.7 0 0 0 1 3.5M37.6 167.3h.2v1.1h-.1M37.7 161.4h.1v1.1h-.2M37.8 176.7l.4 .3-.2 .2-.3-.2zM38 167.2v2.1h5M38 169.5h.5v.7h-.2M38.3 171.9v-.2h67.9v.2M38.6 169.3v1.5h4.4M38.7 170.8l.6 .8M38.8 170.9h.4l-.1 .5M39 175.9l1.6 .8"/>
<path d="M39.1 175.9l1.5 .7M39.3 170.8v.9M39.5 175.9l1.1 .5M39.5 177.7l.4 .2-.1 .3-.4-.2zM40.5 175.9h.1M40.6 177.5v.1M40.6 177.6v5.2M40.6 178.3h8M40.6 177.6h8M40.6 177.5h8M40.6 175.9v1.6M43 160.4h-5v2.2"/>
<path d="M43 167.2v4.5M45.5 169.3h6.8M45.5 170.8h6.8M45.5 160.4h6.8M45.5 167.2v4.5M48.6 175.9v1.6M48.6 177.5v.1M48.6 177.6v5.2M48.9 175.9l.2 .3-.5 .2 1.2-.5M49.2 178l.4-.2 .1 .3-.4 .1zM50.2 175.9l-1.6 .7M50.2 175.9l-1.6 .8"/>
<path d="M51 177.1l.3-.3 .1 .3-.3 .2zM51.8 175.9h.5M52.3 176.1a11.9 11.9 0 0 1-3.7 2.1M52.3 175.9v.2h2.7v-.2M52.3 167.2v4.5M52.7 176.1a12.1 12.1 0 0 1-4.1 2.4M52.7 176.1a12.2 12.2 0 0 1-4.1 2.4M54.4 176.1a13.3 13.3 0 0 1-5.8 3.6M54.4 176.1a13.4 13.4 0 0 1-5.8 3.7M54.8 169.3h6.8M54.8 170.8h6.8M54.8 160.4h6.8"/>
<path d="M54.8 167.2v4.5M55.1 175.9v10.1h6.7v-10.1M57.6 175.9h-2.6M58 173.4a.74 .74 0 0 1 .9 0 .74 .74 0 0 1 .2 1 .7 .7 0 0 1-.9 .4 .7 .7 0 0 1-.4-.9zM58 173.4h.9M58.4 173.5a.6 .6 0 0 0-.6 .6 .6 .6 0 0 0 .6 .6M58.4 173.4v.1M58.4 174.6v.3M58.4 175.9v4.7h.1v-4.7M58.5 173.5a.6 .6 0 0 1 .5 .6 .6 .6 0 0 1-.5 .6M58.5 173.4v.1M58.5 174.6v.3"/>
<path d="M59.3 175.9h2.6M61.6 167.2v4.5M61.9 175.9v.2h2.7v-.2M62.5 176.1a13.4 13.4 0 0 0 5.7 3.7M62.5 176.1a13.3 13.3 0 0 0 5.7 3.6M64.2 176.1a12.2 12.2 0 0 0 4 2.4M64.2 169.3h6.8M64.2 170.8h6.8M64.2 160.4h6.8M64.2 167.2v4.5M64.2 176.1a12.1 12.1 0 0 0 4 2.4M64.6 176.1a11.9 11.9 0 0 0 3.6 2.1"/>
<path d="M65.1 175.9h-.5M65.4 176.7l.4 .3-.2 .2-.3-.2zM66.6 175.9l1.6 .8M66.7 175.9l1.5 .7M67.1 175.9l1.1 .5M67.1 177.7l.4 .2-.1 .3-.4-.2zM68.1 175.9h.1M68.2 177.5v.1M68.2 177.6v5.2M68.2 178.3h8M68.2 177.6h8M68.2 177.5h8"/>
<path d="M68.2 175.9v1.6M71 167.2v4.5M73.5 169.3h6.8M73.5 170.8h6.8M73.5 160.4h6.8M73.5 167.2v4.5M76.2 175.9v1.6M76.2 177.5v.1M76.2 177.6v5.2M76.5 175.9l.2 .3-.5 .2 1.2-.5M76.8 178l.4-.2 .1 .3-.4 .1zM77.8 175.9l-1.6 .7"/>
<path d="M77.8 175.9l-1.6 .8M78.6 177.1l.3-.3 .1 .3-.3 .2zM79.4 175.9h.5M79.9 176.1a11.9 11.9 0 0 1-3.7 2.1M79.9 175.9v.2h2.7v-.2M80.3 176.1a12.1 12.1 0 0 1-4.1 2.4M80.3 167.2v4.5M80.3 176.1a12.2 12.2 0 0 1-4.1 2.4M82 176.1a13.3 13.3 0 0 1-5.8 3.6M82 176.1a13.4 13.4 0 0 1-5.8 3.7M82.7 175.9v10.1h6.7v-10.1M82.8 167.2v4.5"/>
<path d="M82.8 169.3h6.8M82.8 170.8h6.8M82.8 160.4h6.8M85.2 175.9h-2.6M85.6 173.4a.74 .74 0 0 1 .9 0 .74 .74 0 0 1 .2 1 .7 .7 0 0 1-.9 .4 .7 .7 0 0 1-.4-.9zM85.6 173.4h.9M86 173.5a.6 .6 0 0 0-.6 .6 .6 .6 0 0 0 .6 .6M86 175.9v4.7h.1v-4.7M86 173.4v.1M86 174.6v.3M86.1 173.5a.6 .6 0 0 1 .5 .6 .6 .6 0 0 1-.5 .6M86.1 173.4v.1"/>
<path d="M86.1 174.6v.3M86.9 175.9h2.6M89.5 175.9v.2h2.7v-.2M89.6 167.2v4.5M90.1 176.1a13.4 13.4 0 0 0 5.7 3.7M90.1 176.1a13.3 13.3 0 0 0 5.7 3.6M91.7 176.1a12.2 12.2 0 0 0 4.1 2.4M91.8 176.1a12.1 12.1 0 0 0 4 2.4M92.2 176.1a11.9 11.9 0 0 0 3.6 2.1M92.2 167.2v4.5M92.2 169.3h6.8M92.2 170.8h6.8"/>
<path d="M92.2 160.4h6.8M92.7 175.9h-.5M93 176.7l.4 .3-.2 .2-.3-.2zM94.2 175.9l1.6 .8M94.3 175.9l1.5 .7M94.7 175.9l1.1 .5M94.7 177.7l.4 .2-.1 .3-.4-.2zM95.7 175.9h.1M95.8 177.5v.1M95.8 175.9v1.6M95.8 177.6v5.2M95.8 178.3h8"/>
<path d="M95.8 177.6h8M95.8 177.5h8M99 167.2v4.5M101.5 160.4h5v2.2M101.5 167.2v4.5M103.8 175.9v1.6M103.8 178.2a11.9 11.9 0 0 0 4-2.3l.1 .2 .2-.2a12.1 12.1 0 0 1-4.3 2.6M103.8 177.5v.1M103.8 177.6v5.2M104.1 175.9l.2 .3-.5 .2 1.2-.5M104.4 178l.4-.2 .1 .3-.4 .1zM105.2 170.8v.9"/>
<path d="M105.2 171.7a7.1 7.1 0 0 0 1.8-4.5 6.9 6.9 0 0 1-1.7 4.5M105.4 175.9l-1.6 .7M105.4 175.9l-1.6 .8M105.7 170.9h-.4l.1 .5M105.8 170.8l-.6 .8M105.8 169.3v1.5h-4.3M106.2 177.1l.3-.3 .1 .3-.3 .2zM106.5 169.5h-.5v.7h.1M106.5 167.2v2.1h-5M106.8 161.4h-.2v1.1h.3M106.9 167.3h-.3v1.1h.2M106.9 167.2a6.7 6.7 0 0 1-1.1 3.5"/>
<path d="M106.9 171.4h.2M107 171.4v.3M107.1 171.2v-.2l-.5 .9M107.1 171.6l-.2 .3zM107.1 171.5l-.2 .4M107.1 167.2v4.7M107.7 175.9h.1M108.1 175.9h.1M108.2 162v.6M108.2 160.2l.3 2.4M108.2 160.4l.2 2.2M108.2 160.6l.1 .4-.1 .1"/>
<path d="M108.2 168.4h.1M108.2 161.4h.2M108.2 167.3h.3M108.2 162.5h.2M108.2 162.6v4.5M108.2 167.1v.5M108.2 162.6h.3M108.2 167.1h.3M108.2 166.7h.2M108.2 163h.2M108.2 165.8h.2M108.2 165.4h.2"/>
<path d="M108.2 164.4h.2M108.2 164h.2M108.2 175.9a12.2 12.2 0 0 1-4.4 2.6M108.4 162.6v4.5M108.5 167.1l-.3 2.2 .3-1.7-.3 1.5v-.1M108.7 171.4h.5M108.9 171l-.5 .9M109.1 170.3l.5 .3-.3 .6-.5-.3zM109.2 170.2h.5M109.4 169.5h.5M109.4 160.3h.6M109.4 170.9h.1"/>
<path d="M109.4 160.5l.7-.1v.3l.1 .3-.6 .1M109.4 160.5l.2 .6M109.6 161.1l.1 1.5M109.6 168.6l-.5 1.7M109.6 168.4h.1M109.6 161.4h.6M109.6 167.2a9.4 9.4 0 0 1-1.2 4.7M109.7 167.3h.6M109.7 162.5h.6M109.7 167.2l-.1 1.2M109.7 162.6h.6M109.7 163.3h.6"/>
<path d="M109.7 166.5h.6M109.7 167.1h.6M109.7 164.5h.6M109.7 165.2h.6M109.7 162.6l-.1 4.6M109.7 165.4h.6M109.7 164.3h.6M109.7 167.9l.5 .1-.1 .7-.5-.1zM109.8 175.9h1.4M109.8 175.9a13.3 13.3 0 0 1-6 3.8M109.8 175.9a13.4 13.4 0 0 1-6 3.9M110.2 168.4h.1"/>
<path d="M110.3 167.1a10.5 10.5 0 0 1-1.3 4.8M110.3 162.6v4.5M110.9 171.4h.2M111.2 170.3l-.5 1.6M111.2 171.3l-.2 .6M111.2 171.2l-.2 .7M111.2 170.6l-.2 .4h.2M113.2 170.2a.67 .67 0 0 0 .7 .7M113.2 170.2h4v.7h-3.3M113.9 170.2h.1M114.8 173.4a.74 .74 0 0 1 .9 0 .74 .74 0 0 1 .2 1 .7 .7 0 0 1-.9 .4 .7 .7 0 0 1-.4-.9zM40.6 182.8v.1"/>
<path d="M40.6 182.9v.7h8v-.7M40.6 182.9h8M40.6 182.8h8M48.6 182.8v.1M68.2 182.8v.1M68.2 182.9v.7h8v-.7M68.2 182.9h8M68.2 182.8h8M76.2 182.8v.1M95.8 182.8v.1M95.8 182.9v.7h8v-.7M95.8 182.9h8"/>
<path d="M95.8 182.8h8M103.8 182.8v.1"/>
<circle cx="36.8" cy="42.7" r=".47"/>
<circle cx="36.8" cy="48.7" r=".53"/>
<circle cx="36.8" cy="42.7" r=".53"/>
<circle cx="36.8" cy="48.7" r=".47"/>
<circle cx="36.8" cy="48.7" r=".6"/>
<circle cx="36.8" cy="42.7" r=".6"/>
<circle cx="42.6" cy="46.8" r=".47"/>
<circle cx="42.6" cy="42.8" r=".47"/>
<circle cx="46.6" cy="42.8" r=".47"/>
<circle cx="46.6" cy="46.8" r=".47"/>
<circle cx="70.2" cy="42.8" r=".47"/>
<circle cx="70.2" cy="46.8" r=".47"/>
<circle cx="74.2" cy="46.8" r=".47"/>
<circle cx="74.2" cy="42.8" r=".47"/>
<circle cx="97.8" cy="46.8" r=".47"/>
<circle cx="97.8" cy="42.8" r=".47"/>
<circle cx="101.8" cy="46.8" r=".47"/>
<circle cx="101.8" cy="42.8" r=".47"/>
<circle cx="107.6" cy="48.7" r=".53"/>
<circle cx="107.6" cy="42.7" r=".6"/>
<circle cx="107.6" cy="48.7" r=".6"/>
<circle cx="107.6" cy="42.7" r=".47"/>
<circle cx="107.6" cy="42.7" r=".53"/>
<circle cx="107.6" cy="48.7" r=".47"/>
<circle cx="36.8" cy="113.2" r=".53"/>
<circle cx="36.8" cy="119.2" r=".47"/>
<circle cx="36.8" cy="113.2" r=".47"/>
<circle cx="36.8" cy="113.2" r=".6"/>
<circle cx="36.8" cy="119.2" r=".6"/>
<circle cx="36.8" cy="119.2" r=".53"/>
<circle cx="107.6" cy="113.2" r=".53"/>
<circle cx="107.6" cy="119.2" r=".47"/>
<circle cx="107.6" cy="119.2" r=".6"/>
<circle cx="107.6" cy="113.2" r=".6"/>
<circle cx="107.6" cy="119.2" r=".53"/>
<circle cx="107.6" cy="113.2" r=".47"/>
<circle cx="29.2" cy="155" r=".53"/>
<circle cx="29.2" cy="155" r=".67"/>
<circle cx="31.9" cy="149.2" r=".33"/>
<circle cx="31.9" cy="149.2" r=".4"/>
<circle cx="38.9" cy="150.2" r=".8"/>
<circle cx="40.1" cy="148.2" r=".8"/>
<circle cx="41.2" cy="150.2" r=".8"/>
<circle cx="41.3" cy="149.6" r=".07"/>
<circle cx="42.4" cy="148.2" r=".8"/>
<circle cx="43.6" cy="150.2" r=".8"/>
<circle cx="44.7" cy="148.2" r=".8"/>
<circle cx="45.9" cy="150.2" r=".8"/>
<circle cx="47.1" cy="148.2" r=".8"/>
<circle cx="48.2" cy="150.2" r=".8"/>
<circle cx="49.4" cy="148.2" r=".8"/>
<circle cx="50.6" cy="150.2" r=".8"/>
<circle cx="51.7" cy="148.2" r=".8"/>
<circle cx="54.9" cy="149.2" r="1"/>
<circle cx="58.4" cy="155" r=".53"/>
<circle cx="58.4" cy="155" r=".67"/>
<circle cx="64.9" cy="150.2" r=".8"/>
<circle cx="66.1" cy="148.2" r=".8"/>
<circle cx="67.2" cy="150.2" r=".8"/>
<circle cx="68.4" cy="148.2" r=".8"/>
<circle cx="69.6" cy="150.2" r=".8"/>
<circle cx="70.7" cy="148.2" r=".8"/>
<circle cx="71.9" cy="150.2" r=".8"/>
<circle cx="73.1" cy="148.2" r=".8"/>
<circle cx="74.2" cy="150.2" r=".8"/>
<circle cx="75.4" cy="148.2" r=".8"/>
<circle cx="76.6" cy="150.2" r=".8"/>
<circle cx="77.7" cy="148.2" r=".8"/>
<circle cx="80.6" cy="149.2" r="1"/>
<circle cx="86" cy="155" r=".67"/>
<circle cx="86" cy="155" r=".53"/>
<circle cx="90.2" cy="149.2" r="1"/>
<circle cx="93.6" cy="150.2" r=".8"/>
<circle cx="94.7" cy="148.2" r=".8"/>
<circle cx="95.9" cy="150.2" r=".8"/>
<circle cx="97.1" cy="148.2" r=".8"/>
<circle cx="98.2" cy="150.2" r=".8"/>
<circle cx="99.4" cy="148.2" r=".8"/>
<circle cx="100.6" cy="150.2" r=".8"/>
<circle cx="101.7" cy="148.2" r=".8"/>
<circle cx="102.9" cy="150.2" r=".8"/>
<circle cx="103.1" cy="149.6" r=".07"/>
<circle cx="104.1" cy="148.2" r=".8"/>
<circle cx="105.2" cy="150.2" r=".8"/>
<circle cx="106.4" cy="148.2" r=".8"/>
<circle cx="112.6" cy="149.2" r=".33"/>
<circle cx="112.6" cy="149.2" r=".4"/>
<circle cx="115.2" cy="155" r=".67"/>
<circle cx="115.2" cy="155" r=".53"/>
<circle cx="29.2" cy="174.1" r=".53"/>
<circle cx="29.2" cy="174.1" r=".67"/>
<circle cx="58.4" cy="174.1" r=".53"/>
<circle cx="86" cy="174.1" r=".53"/>
<circle cx="115.2" cy="174.1" r=".53"/>
<circle cx="115.2" cy="174.1" r=".67"/>
</g>
<path d="M204.7 165.9h.7v4l1.5-1.6v1l.3-.2v-2.5h-1.3v-.7h3.4v.7h-1.4v2.1l2.3-1.5-2.3 2.2v2.8h-.7v-2.1l-.8 .8v-1l-1 .7v2h4.3v.7h-5v-2.2l-1.4 1 1.4-1.5z" fill-rule="evenodd" fill="#000"/>
<path d="M58.4 54.6v-8.7M86 54.6v-8.7" fill="none" stroke="#000" stroke-width=".18" stroke-dasharray="15.2 1.3 1.3 1.3" stroke-dashoffset="12.8"/>
<path d="M44.6 174.5v10.3M72.2 174.5v10.3M99.8 174.5v10.3" fill="none" stroke="#000" stroke-width=".18" stroke-dasharray="15.2 1.3 1.3 1.3" stroke-dashoffset="12"/>
<path d="M220.7 22.6h1.2" fill="none" stroke="#000" stroke-width=".18" stroke-dasharray="15.2 1.3 1.3 1.3"/>
<g fill="#000">
<path d="M31.2 14.3l2-.3v.6zM111.2 14l2 .3-2 .3zM58.4 24l2-.3v.6zM84 23.7l2 .3-2 .3zM205.9 42.5l2-.3v.6zM208.5 42.2l2 .3-2 .3z"/>
<path d="M209.2 46.2l2 .3-2 .3zM212.7 46.5l2-.3v.6z"/>
<path d="M232.8 38.7l.4 .5-1.8 1zM234.4 51.2l.4 .4-1.7 1.1zM234.6 107.8l.4 .4-1.7 1.1zM233 114l.3 .5-1.7 .9zM238.9 120.7l.5 .4-1.5 1.4zM231.1 37.6l.5 .3-1.5 1.4zM86.1 179.9l1.9 .7-.3 .6zM38.1 146l.4 .4-1.6 1.2zM100 169.6l1 1.7-.6 .2z"/>
<path d="M193.4 121l.3 2h-.6zM193.4 115.4l.3 2h-.6zM193.4 108.9l.3 2h-.6zM193.4 101.7l.3 2h-.6zM193.4 61l.3 2h-.6zM193.4 57.2l.3 2h-.6zM193.4 53.4l.3 2h-.6zM193.4 48.9l.3 2h-.6zM193.4 44.5l.3 2h-.6zM193.4 38.3l.3 2h-.6zM193.4 33.5l.3 2h-.6zM193.4 19.3l.3 2h-.6zM193.4 22.6l.3 2h-.6z"/>
<path d="M122.9 155l.3 2h-.6zM122.6 172.1h.6l-.3 2z"/>
<path d="M44.6 192.4l2-.3v.6zM70.2 192.1l2 .3-2 .3z"/>
<path d="M72.2 192.4l2-.3v.6zM97.8 192.1l2 .3-2 .3z"/>
</g>
<path d="M133.1 16.1h37.4v14.5h-37.4z" fill="none" stroke="#2e75b6" stroke-width=".34"/>
<text font-size="5.6" x="219.5" y="169.6">LTL Transformers (Pvt) Ltd</text>
<g font-size="3.6" fill="#2e74b5">
<text x="136.1" y="20.8">Issued for Production</text>
<text x="145.3" y="28.3">QA DEPT</text>
</g>
<text font-size="3.6" fill="#f00" x="141.4" y="24.5">27 JAN 2023</text>
<g font-size="3.6" fill="#538135">
<text x="141.4" y="33.4">CONTROLLED</text>
<text x="144.1" y="37.5">IF GREEN</text>
</g>
<text font-size="3.5" x="216.1" y="188.4">ACTIVE PART ARRANGEMENT</text>
<g font-size="2.8">
<text x="68.3" y="13.5">1230</text>
<text x="69.2" y="23.2">414</text>
<text x="185.5" y="20">1570</text>
<text x="185.5" y="23.3">1520</text>
<text x="244.8" y="24.1">INSULATION BETWEEN</text>
<text x="244.8" y="27.9">LIFTING TRAVERSE AND CORE</text>
<text x="185.5" y="34.2">1340</text>
<text x="244.4" y="32.3">INSULATION BETWEEN</text>
<text x="175.9" y="41.7">70</text>
<text x="185.5" y="39">1290</text>
<text x="244.4" y="36.1">CORE/CLAMP</text>
<text x="175.7" y="45.8">22</text>
<text x="185.1" y="45.2">1264</text>
<text x="244.4" y="44.3">WOODEN SUPPORT</text>
<text x="182.4" y="49.6">1247.2</text>
<text x="185.5" y="57.8">1054</text>
<text x="185.5" y="54.1">1084</text>
<text x="185.5" y="61.7">1045</text>
<text x="244.6" y="101">WOODEN SUPPORT</text>
<text x="186.5" y="102.4">245</text>
<text x="244.5" y="107.6">INSULATION BETWEEN</text>
<text x="186.5" y="109.6">236</text>
<text x="244.5" y="111.4">CORE/CLAMP</text>
<text x="186.9" y="116.1">206</text>
<text x="244.5" y="116.1">INSULATION BETWEEN</text>
<text x="244.5" y="119.9">FOOT AND CORE</text>
<text x="188.6" y="121.7">26</text>
<text x="191" y="124.6">0</text>
<text x="63.7" y="127.6">SIDE VIEW</text>
<text x="216.3" y="128.2">SIDE VIEW</text>
<text x="46.6" y="139.6">TAPPING BOARD</text>
<text x="122.1" y="168.5" transform="rotate(-90 122.1 168.5)">285.5</text>
<text x="216.1" y="174.1">154/11, Railway Station Road, Angulana, Moratuwa, Sri lanka</text>
<text x="231" y="181.6">SIAM CITY CEMENT</text>
<text x="56.9" y="191.7">414</text>
<text x="81.5" y="191.7">414</text>
<text x="106.8" y="188.1">STEPPED BLOCKS</text>
<text x="65" y="196.9">TOP VIEW</text>
<text x="106.3" y="192.2">INTERPHASE INSULATION</text>
</g>
<g font-size="2.1">
<text x="207.8" y="149.6">HOLE SIZE ±0.05 / HOLE C-C ±0.05 / OTHER LINIER DIMENSIONS ±1</text>
<text x="212.9" y="146.4">GENERAL TOLERANCES UNLESS OTHERWISE SPECIFIED</text>
<text x="225" y="191.9">2000kVA 3.3kV/440V TRANSFORMER</text>
</g>
<g font-size="1.8">
<text x="200.9" y="162.1">REVISION NO.</text>
<text x="218.6" y="162.1">DATE</text>
<text x="232" y="162.1">DRAWN</text>
<text x="252.6" y="162.1">DESCRIPTION</text>
<text x="276.3" y="162.1">APPROVED BY</text>
<text x="200.5" y="179">PROJECT:</text>
<text x="200.4" y="186">TITLE :</text>
<text x="200.7" y="195.4">DESIGNED BY:</text>
<text x="230.5" y="197.4">DRAWN BY:</text>
<text x="230.6" y="194.9">SCALE:</text>
<text x="244.9" y="197.5">PRASHANTH</text>
<text x="244.9" y="194.9">1:50</text>
<text x="264.4" y="197.4">DESIGN NO: 20003.3440</text>
<text x="264.4" y="194.9">UNITS:</text>
<text x="272.7" y="194.9">mm</text>
<text x="278.6" y="194.9">SIZE:</text>
<text x="285.6" y="194.9">A4</text>
<text x="200.7" y="202">APPROVED BY:</text>
<text x="200.7" y="198.6">REVIEWED BY:</text>
<text x="230.5" y="199.9">DRAWING NO: DRW/CT-2237/21-1</text>
<text x="230.5" y="202.4">DATE:</text>
<text x="244.8" y="202.3">27/01/2023</text>
<text x="264.5" y="202.3">REV:00</text>
</g>
<text font-size="1.5" x="291.8" y="202.7" transform="rotate(-90 291.8 202.7)">C:\USERS\PC\ONEDRIVE - LAKDHANAVI LIMITED\DRAWINGS IN LTL-DB\CONTRACTS 2008 -2016\CT2022\CT-2237 2000 33 440 INSEE SIAM CITY CEMENT\MODEL-5 (LEFT) NEW\</text>
</svg>
